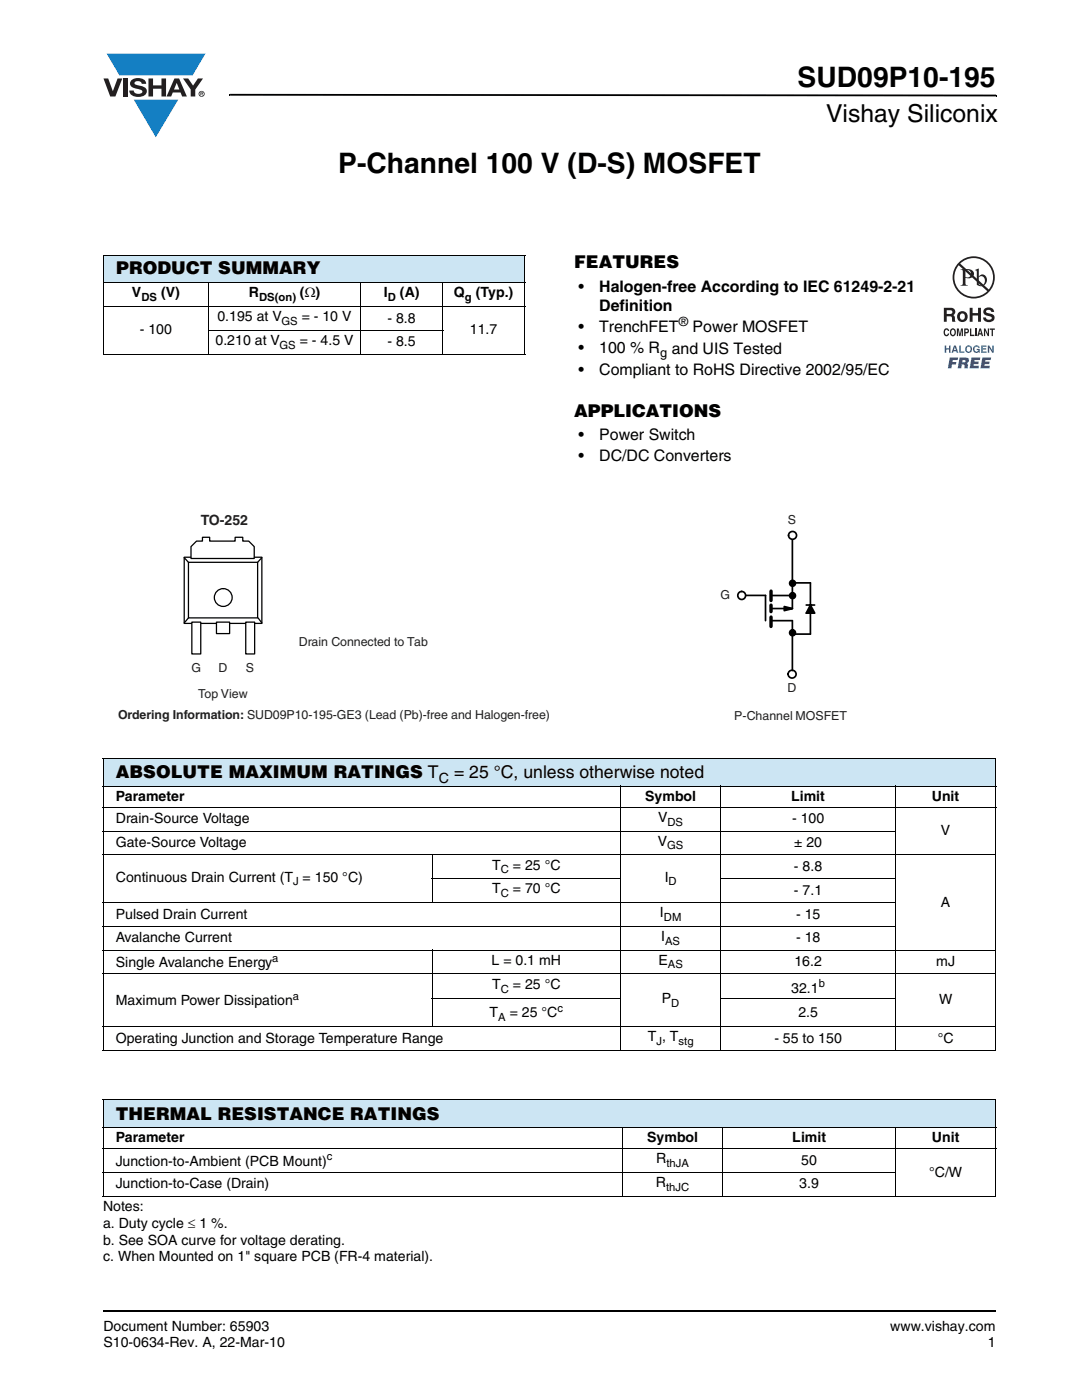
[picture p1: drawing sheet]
<svg xmlns="http://www.w3.org/2000/svg" width="216mm" height="279mm" viewBox="0 0 216 279" stroke-linecap="round" stroke-linejoin="round" font-family="sans-serif">
<g fill="#147fc3">
<path d="M21.3 10.7h19.7l-2.6 4.4h-3.8h-10.8z"/>
<path d="M26.7 19.9h8.9l-4.5 7.5z"/>
</g>
<g fill="#231f20">
<path d="M20.6 15.7h1l.9 2.5 1-2.5h.9l-1.4 3.6h-1z"/>
<path d="M24.6 15.7h.9v3.6h-.9z"/>
<path d="M26.3 16a2.1 2.1 0 0 1 2.8 .3l.1 .4h-.9a.79 .79 0 0 0-.7-.5 .79 .79 0 0 0-.8 .4l.3 .3 1 .2a1.08 1.08 0 0 1 1.2 1.1 1.08 1.08 0 0 1-1.1 1.1 1.73 1.73 0 0 1-2.4-1.2h.9a.96 .96 0 0 0 .8 .6 .96 .96 0 0 0 .9-.4 1.31 1.31 0 0 0-1.2-.6 1.03 1.03 0 0 1-1.1-.6 1.03 1.03 0 0 1 .2-1.1z"/>
<path d="M29.6 15.7h.9v1.3h1.7v-1.3h.9v3.6h-.9v-1.6h-1.7v1.6h-.9z"/>
<path d="M36.5 15.7h1.1l.9 1.4 1-1.4h1l-1.5 2.2v1.4h-.9v-1.4z"/>
<path d="M35.3 16.5l.5 1.4h-1.1zM34.8 15.7l-1.6 3.6h1l.3-.8h1.5l.3 .8h1l-1.6-3.6z"/>
<path d="M39.8 18.7a.46 .46 0 0 1 .9 0 .46 .46 0 0 1-.9 0zM39.6 18.7a.6 .6 0 0 0 1.2 0 .6 .6 0 0 0-1.2 0z"/>
<path d="M40.1 18.5h.2v.2h-.2zM40 18.4v.7h.1v-.3l.4 .3-.2-.3 .2-.2-.1-.2z"/>
</g>
<path d="M45.7 18.7h.2v.4h-.2zM45.9 18.7l152.9 .2v.3l-152.9-.1zM198.8 18.9h.1v.3h-.1zM20.5 261.5h.1v.4h-.1z" fill="#000"/>
<path d="M20.6 261.7h178.2" fill="none" stroke="#000" stroke-width=".36"/>
<path d="M20.6 50.9h84.1v5.5h-84.1z" fill="#cce5f3"/>
<path d="M20.6 50.9h84.2M20.6 56.4h84.2M20.6 51v19.6M41.6 56.3v14.5M72 56.3v14.5M88.3 56.3v14.5M104.7 51v19.6M20.6 61.2h84.2M20.6 70.7h84.2M41.5 65.9h46.9" fill="none" stroke="#000" stroke-width=".2"/>
<path d="M23.6 102.3h86.1v41.7h-86.1z" fill="#fff"/>
<g fill="none" stroke="#000" stroke-width=".25">
<path d="M36.8 111.2h15.5v13.2h-15.5zM37.6 112.2h13.8v11.1h-13.8z"/>
<circle cx="44.5" cy="119.2" r="1.78"/>
</g>
<path d="M49 124.2h1.8v6.3h-1.8z" fill="#fff"/>
<path d="M49 124.2h1.8v6.3h-1.8z" fill="none" stroke="#000" stroke-width=".25"/>
<path d="M38.3 124.2h1.8v6.3h-1.8z" fill="#fff"/>
<path d="M38.3 124.2h1.8v6.3h-1.8z" fill="none" stroke="#000" stroke-width=".25"/>
<path d="M43.2 124.2h2.6v2.2h-2.6z" fill="#fff"/>
<path d="M36.8 111.3l.8 .9M52.3 111.3l-.9 .9M37.6 123.3l-.8 1M43.2 124.2h2.6v2.2h-2.6zM51.5 123.3l.8 1" fill="none" stroke="#000" stroke-width=".25"/>
<path d="M38.1 109.1l1.1-1.1h1.2v-.8h1.4v.8h5.1v-.8h1.5v.8h1.2l1.1 1.1v2.4h-12.6z" fill-rule="evenodd" fill="#fff"/>
<path d="M38.1 109.1l1.1-1.1h1.2v-.8h1.4v.8h5.1v-.8h1.5v.8h1.2l1.1 1.1v2.4h-12.6z" fill="none" stroke="#000" stroke-width=".25"/>
<path d="M143.8 102.4h25.2v41.8h-25.2z" fill="#fff"/>
<path d="M153.8 118.8h4.3M158.1 107.7v13.7" fill="none" stroke="#000" stroke-width=".34"/>
<circle cx="158" cy="134.5" r=".79" fill="#fff"/>
<g fill="none" stroke="#000" stroke-width=".34">
<path d="M148.6 118.8h4.1v5.1M158.1 116.3h3.6v10.2h-3.6M153.8 121.4h4.3M153.8 123.9h4.3v9.9M158.1 121.4l-1.6-.4v.9l1.5-.4M160.9 120.7h1.6M161.7 120.7l.9 1.7h-1.7z"/>
<circle cx="158" cy="134.5" r=".79"/>
</g>
<path d="M153.8 118v1.8M153.8 120.8v1.3M153.8 123.1v1.9" fill="none" stroke="#000" stroke-width=".68"/>
<path d="M156.5 121l1.6 .4-1.6 .5zM161.7 120.7l.9 1.7h-1.7z" fill="#000"/>
<circle cx="148" cy="118.8" r=".79" fill="#fff"/>
<circle cx="148" cy="118.8" r=".79" fill="none" stroke="#000" stroke-width=".34"/>
<circle cx="158.1" cy="106.9" r=".79" fill="#fff"/>
<g fill="none" stroke="#000" stroke-width=".34">
<circle cx="158.1" cy="106.9" r=".79"/>
<circle cx="158.1" cy="118.9" r=".58"/>
<circle cx="158.1" cy="116.4" r=".58"/>
<circle cx="158.1" cy="126.3" r=".58"/>
</g>
<g fill="#000">
<circle cx="158.1" cy="118.9" r=".58"/>
<circle cx="158.1" cy="116.4" r=".58"/>
<circle cx="158.1" cy="126.3" r=".58"/>
</g>
<path d="M20.6 151.4h178.1v5.5h-178.1z" fill="#cce5f3"/>
<g fill="none" stroke="#000" stroke-width=".2">
<path d="M20.5 151.4h178.3M20.5 156.9h123.2M20.6 151.5v58M123.8 156.8v52.9M143.8 156.8v52.9M143.9 156.9h34.7M178.7 156.8v52.9M178.8 156.9h20M198.7 151.5v58M20.5 161.1h178.3M20.5 165.9h158.3M20.5 170.6h178.3"/>
<path d="M86.1 175.4h37.8M86.2 170.5v9.7M143.7 175.4h35.1M20.5 180.1h158.3M20.5 184.9h158.3M20.5 189.6h178.3M20.5 194.4h178.3M86.1 199.4h37.8M86.2 189.5v15.5M143.7 199.4h35.1M20.5 204.9h178.3M20.5 209.6h178.3"/>
</g>
<path d="M20.6 219.5h178.1v5.5h-178.1z" fill="#cce5f3"/>
<path d="M20.5 219.5h178.3M20.6 219.6v19M198.7 219.6v19M20.5 225h123.6M20.5 229.2h178.3M20.5 234h158.3M20.5 238.7h178.3M124.2 224.9v13.9M144.2 224.9v13.9M144.3 225h34.3M178.7 224.9v13.9M178.8 225h20" fill="none" stroke="#000" stroke-width=".2"/>
<g fill="#fff">
<path d="M186.1 47.3h14.6v30h-14.6z"/>
<path d="M188.3 51.2h10.2v22.3h-10.2z"/>
</g>
<g fill="#231f20">
<path d="M193.5 61.4h.6v1.1h1.1v-1.1h.5v2.8h-.5v-1.2h-1.1v1.2h-.6z"/>
<path d="M196.5 61.6a1.15 1.15 0 0 1 1.9 .7h-.6v-.2a.68 .68 0 0 0-1-.1v.3l.2 .2a1.29 1.29 0 0 1 1.5 .9 1.17 1.17 0 0 1-1.2 .9 1.17 1.17 0 0 1-1.1-.9h.5l.1 .1a.67 .67 0 0 0 1.1-.1l-.2-.2-.6-.2a.82 .82 0 0 1-.8-.5 .82 .82 0 0 1 .2-.9z"/>
<path d="M188.5 65.7l.4-.2 .3 .1 .2 .5-.7-.3a.66 .66 0 0 0 .2 1l.2-.2h.3a.54 .54 0 0 1-.5 .5 .54 .54 0 0 1-.6-.4z"/>
<path d="M190.9 65.6h.4l.2 1.2 .3-1.2h.3v1.5h-.2v-1.3l-.2 1.3h-.3l-.2-1.3v1.3h-.3z"/>
<path d="M193.5 65.6h.3v1.2h.6v.3h-.9z"/>
<path d="M194.6 65.6h.2v1.5h-.2z"/>
<path d="M196.3 65.6h.3l.5 1v-1h.2v1.5h-.2l-.5-1.1v1.1h-.3z"/>
<path d="M197.5 65.6h1v.2h-.4v1.3h-.2v-1.3h-.4z"/>
<path d="M188.9 61.9v.8l.9-.1a.39 .39 0 0 0 .1-.6zM188.3 61.4h1.4a.79 .79 0 0 1 .8 .5 .79 .79 0 0 1-.1 .8l-.2 .2a.98 .98 0 0 1 .4 1.2l.1 .1h-.7l-.2-1-.9-.1v1.1h-.6z"/>
<path d="M191.8 62.6a.63 .63 0 0 0-.2 .8 .63 .63 0 0 0 .7 .4 .63 .63 0 0 0 .2-.8 .63 .63 0 0 0-.7-.4zM191 63.2a1.09 1.09 0 0 1 2.1 0 1.09 1.09 0 0 1-2.1 0z"/>
<path d="M190 65.8a.64 .64 0 0 0 .1 1h.2a.64 .64 0 0 0-.2-1zM189.8 65.6l.2-.1a.56 .56 0 0 1 .7 .4 .82 .82 0 0 1-.6 1.2h-.1a.89 .89 0 0 1-.2-1.5z"/>
<path d="M192.7 65.8v.5l.4-.1-.1-.3zM192.4 65.6h.6a.5 .5 0 0 1 .3 .4 .5 .5 0 0 1-.3 .5h-.3v.6h-.3z"/>
<path d="M195.6 65.9l-.2 .6h.3zM195.4 65.6h.3l.5 1.5h-.3l-.1-.3h-.4l-.1 .3h-.3z"/>
</g>
<g fill="#3853a3">
<path d="M188.5 69h.3v.5h.6v-.5h.3v1.4h-.3v-.6h-.6v.6h-.3z"/>
<path d="M191.4 69h.3v1.1h.7v.3h-1z"/>
<path d="M194.3 69.2a.68 .68 0 0 1 1.2 .2l-.8-.2a.55 .55 0 0 0-.2 .6 .55 .55 0 0 0 .4 .4l.3-.3h-.3v-.3h.6v.8h-.2v-.2a.71 .71 0 0 1-1.1 0 .71 .71 0 0 1 .1-1z"/>
<path d="M195.8 69h1v.2h-.7v.3h.7v.3h-.7v.3h.8v.3h-1.1z"/>
<path d="M197.1 69h.3l.6 1v-1h.3v1.4h-.3l-.6-1v1h-.3z"/>
<path d="M189.5 71.4h1.7l-.1 .5h-1v.3h.7l-.1 .6h-.7l-.2 .7h-.7z"/>
<path d="M193.9 71.4h1.7l-.1 .5h-1l-.1 .3h.9l-.1 .5h-.9v.3h1.1l-.1 .5h-1.8z"/>
<path d="M196 71.4h1.8l-.1 .5h-1.1v.3h.9l-.1 .5h-.9l-.1 .3h1.1l-.1 .5h-1.8z"/>
<path d="M190.5 69.3l-.1 .6h.3zM190.4 69h.3l.5 1.4h-.3l-.1-.3h-.5l-.1 .3h-.3z"/>
<path d="M192.8 69.7a.5 .5 0 0 0 1 0 .5 .5 0 0 0-1 0zM192.5 69.7a.75 .75 0 0 1 1.5 0 .75 .75 0 0 1-1.5 0z"/>
<path d="M192.1 71.9l-.1 .4 .6-.1v-.3zM191.5 71.4l1.7 .1a.63 .63 0 0 1-.3 1l.3 .2-.1 .8h-.7l.1-.6-.4-.1h-.2l-.1 .7h-.7z"/>
</g>
<g fill="#231f20">
<path d="M192.6 54v1.3a.75 .75 0 0 0 1.2-.7 .75 .75 0 0 0-1.2-.6zM191.6 53.7a2.81 2.81 0 0 1 2.5 .4 .97 .97 0 0 1 0 1.2 .97 .97 0 0 1-1.2 .2l-.3-.1v1.1l.1 .3 .4 .2h-1.5l.4-.1 .1-.4v-2.3v-.2z"/>
<path d="M195.3 55.4v1.3l.2 .1a.72 .72 0 0 0 .8 0 .72 .72 0 0 0 .2-.8 .72 .72 0 0 0-.3-.8 .72 .72 0 0 0-.9 .2zM194.5 53.9l.8-.3v1.6a.89 .89 0 0 1 1.1-.4 .89 .89 0 0 1 .5 1.1 1.23 1.23 0 0 1-.7 1.1 1.23 1.23 0 0 1-1.3-.2v-2.6z"/>
<path d="M191.6 52.6a3.9 3.9 0 0 1 5.3-.1 3.9 3.9 0 0 1 .4 5.3zM191.3 52.9l5.7 5.2a3.9 3.9 0 0 1-5.3 .1 3.9 3.9 0 0 1-.4-5.3zM190.1 55.4a4.2 4.2 0 0 0 8.4 0 4.2 4.2 0 0 0-8.4 0z"/>
</g>
<g font-size="5.6">
<text x="159.2" y="17.4">SUD09P10-195</text>
<text x="67.5" y="34.5">P-Channel 100 V (D-S) MOSFET</text>
</g>
<text font-size="4.9" x="164.8" y="24.4">Vishay Siliconix</text>
<g font-size="3.5">
<text x="114.6" y="53.5">FEATURES</text>
<text x="23.2" y="54.8">PRODUCT SUMMARY</text>
<text x="114.6" y="83.1">APPLICATIONS</text>
<text x="23.1" y="155.3">ABSOLUTE MAXIMUM RATINGS T</text>
<text x="90.6" y="155.3">= 25 °C, unless otherwise noted</text>
<text x="23.1" y="223.5">THERMAL RESISTANCE RATINGS</text>
</g>
<g font-size="3.2">
<text x="115.4" y="58.2">•</text>
<text x="119.6" y="58.2">Halogen-free According to IEC 61249-2-21</text>
<text x="119.6" y="62.1">Definition</text>
<text x="115.4" y="66.3">•</text>
<text x="115.4" y="70.5">•</text>
<text x="119.6" y="66.3">TrenchFET</text>
<text x="119.6" y="70.5">100 % R</text>
<text x="134" y="70.5">and UIS Tested</text>
<text x="138.2" y="66.3">Power MOSFET</text>
<text x="115.4" y="74.8">•</text>
<text x="119.6" y="74.8">Compliant to RoHS Directive 2002/95/EC</text>
<text x="115.4" y="87.8">•</text>
<text x="119.6" y="87.8">Power Switch</text>
<text x="115.4" y="92.1">•</text>
<text x="119.6" y="92.1">DC/DC Converters</text>
</g>
<g font-size="2.8">
<text x="26.3" y="59.4">V</text>
<text x="32.1" y="59.4">(V)</text>
<text x="49.7" y="59.4">R</text>
<text x="59.9" y="59.4">(Ω)</text>
<text x="76.6" y="59.4">I</text>
<text x="79.8" y="59.4">(A)</text>
<text x="90.6" y="59.4">Q</text>
<text x="94.9" y="59.4">(Typ.)</text>
<text x="43.4" y="64.1">0.195 at V</text>
<text x="60.2" y="64.1">= - 10 V</text>
<text x="77.3" y="64.4">- 8.8</text>
<text x="27.9" y="66.7">- 100</text>
<text x="43" y="68.9">0.210 at V</text>
<text x="59.8" y="68.9">= - 4.5 V</text>
<text x="77.3" y="69.1">- 8.5</text>
<text x="93.8" y="66.7">11.7</text>
<text x="23.1" y="159.8">Parameter</text>
<text x="87.5" y="156.2">C</text>
<text x="128.7" y="159.8">Symbol</text>
<text x="157.9" y="159.8">Limit</text>
<text x="185.9" y="159.8">Unit</text>
<text x="23.1" y="164.3">Drain-Source Voltage</text>
<text x="131.3" y="164.1">V</text>
<text x="158.1" y="164.3">- 100</text>
<text x="187.7" y="166.7">V</text>
<text x="23.1" y="169.1">Gate-Source Voltage</text>
<text x="98.2" y="173.6">T</text>
<text x="102.3" y="173.6">= 25 °C</text>
<text x="131.3" y="168.8">V</text>
<text x="158.4" y="173.8">- 8.8</text>
<text x="158.5" y="169.1">± 20</text>
<text x="23.1" y="175.9">Continuous Drain Current (T = 150 °C)</text>
<text x="98.2" y="178.3">T</text>
<text x="102.3" y="178.3">= 70 °C</text>
<text x="132.6" y="175.9">I</text>
<text x="158.4" y="178.6">- 7.1</text>
<text x="23.1" y="183.3">Pulsed Drain Current</text>
<text x="131.7" y="183.1">I</text>
<text x="158.8" y="183.3">- 15</text>
<text x="187.7" y="181">A</text>
<text x="23.1" y="188.1">Avalanche Current</text>
<text x="131.9" y="187.8">I</text>
<text x="158.8" y="188.1">- 18</text>
<text x="23.1" y="193">Single Avalanche Energy</text>
<text x="98.1" y="192.7">L = 0.1 mH</text>
<text x="98.2" y="197.4">T</text>
<text x="102.3" y="197.4">= 25 °C</text>
<text x="131.4" y="192.6">E</text>
<text x="158.5" y="192.8">16.2</text>
<text x="186.8" y="192.8">mJ</text>
<text x="23.1" y="200.6">Maximum Power Dissipation</text>
<text x="97.7" y="203.1">T</text>
<text x="101.7" y="203.1">= 25 °C</text>
<text x="132.1" y="200.2">P</text>
<text x="157.9" y="198.1">32.1</text>
<text x="159.3" y="202.9">2.5</text>
<text x="187.4" y="200.4">W</text>
<text x="23.1" y="208.1">Operating Junction and Storage Temperature Range</text>
<text x="129.2" y="207.8">T , T</text>
<text x="154.5" y="208.1">- 55 to 150</text>
<text x="187.1" y="208.1">°C</text>
<text x="23.1" y="227.9">Parameter</text>
<text x="129.1" y="227.9">Symbol</text>
<text x="158.1" y="227.9">Limit</text>
<text x="186" y="227.9">Unit</text>
<text x="23.1" y="232.6">Junction-to-Ambient (PCB Mount)</text>
<text x="131" y="232.2">R</text>
<text x="159.9" y="232.4">50</text>
<text x="23.1" y="237.2">Junction-to-Case (Drain)</text>
<text x="130.9" y="236.9">R</text>
<text x="159.5" y="237.2">3.9</text>
<text x="185.4" y="234.8">°C/W</text>
<text x="20.6" y="241.7">Notes:</text>
<text x="20.6" y="245">a. Duty cycle ≤ 1 %.</text>
<text x="20.6" y="248.4">b. See SOA curve for voltage derating.</text>
<text x="20.6" y="251.7">c. When Mounted on 1&quot; square PCB (FR-4 material).</text>
<text x="20.6" y="265.6">Document Number: 65903</text>
<text x="20.6" y="268.8">S10-0634-Rev. A, 22-Mar-10</text>
<text x="177.7" y="265.6">www.vishay.com</text>
<text x="197.1" y="268.8">1</text>
</g>
<text font-size="2.8" fill="#231f20" x="40.1" y="104.8">TO-252</text>
<g font-size="2.5">
<text x="135.4" y="65">®</text>
<text x="131.7" y="71.3">g</text>
</g>
<g font-size="2.5" fill="#231f20">
<text x="157.2" y="104.5">S</text>
<text x="143.8" y="119.6">G</text>
<text x="59.6" y="129">Drain Connected to Tab</text>
<text x="38.2" y="134.2">G</text>
<text x="43.6" y="134.2">D</text>
<text x="49" y="134.2">S</text>
<text x="23.5" y="143.5">Ordering Information: SUD09P10-195-GE3 (Lead (Pb)-free and Halogen-free)</text>
<text x="39.6" y="139.2">Top View</text>
<text x="146.5" y="143.6">P-Channel MOSFET</text>
<text x="157.1" y="138.1">D</text>
</g>
<g font-size="2.2">
<text x="28.2" y="60">DS</text>
<text x="51.7" y="60">DS(on)</text>
<text x="56.2" y="64.8">GS</text>
<text x="77.4" y="60">D</text>
<text x="92.8" y="60">g</text>
<text x="55.8" y="69.6">GS</text>
<text x="133.2" y="164.8">DS</text>
<text x="133.1" y="169.5">GS</text>
<text x="58.5" y="176.6">J</text>
<text x="99.9" y="174.3">C</text>
<text x="99.9" y="179">C</text>
<text x="133.4" y="176.6">D</text>
<text x="132.5" y="183.8">DM</text>
<text x="54.3" y="191.9">a</text>
<text x="132.7" y="188.5">AS</text>
<text x="133.3" y="193.3">AS</text>
<text x="163.4" y="196.9">b</text>
<text x="58.5" y="199.5">a</text>
<text x="99.4" y="203.8">A</text>
<text x="99.9" y="198.1">C</text>
<text x="111.2" y="201.9">c</text>
<text x="133.9" y="200.9">D</text>
<text x="131" y="208.5">J</text>
<text x="135.4" y="208.5">stg</text>
<text x="65.2" y="231.5">c</text>
<text x="133" y="232.9">thJA</text>
<text x="132.9" y="237.6">thJC</text>
</g>
</svg>
